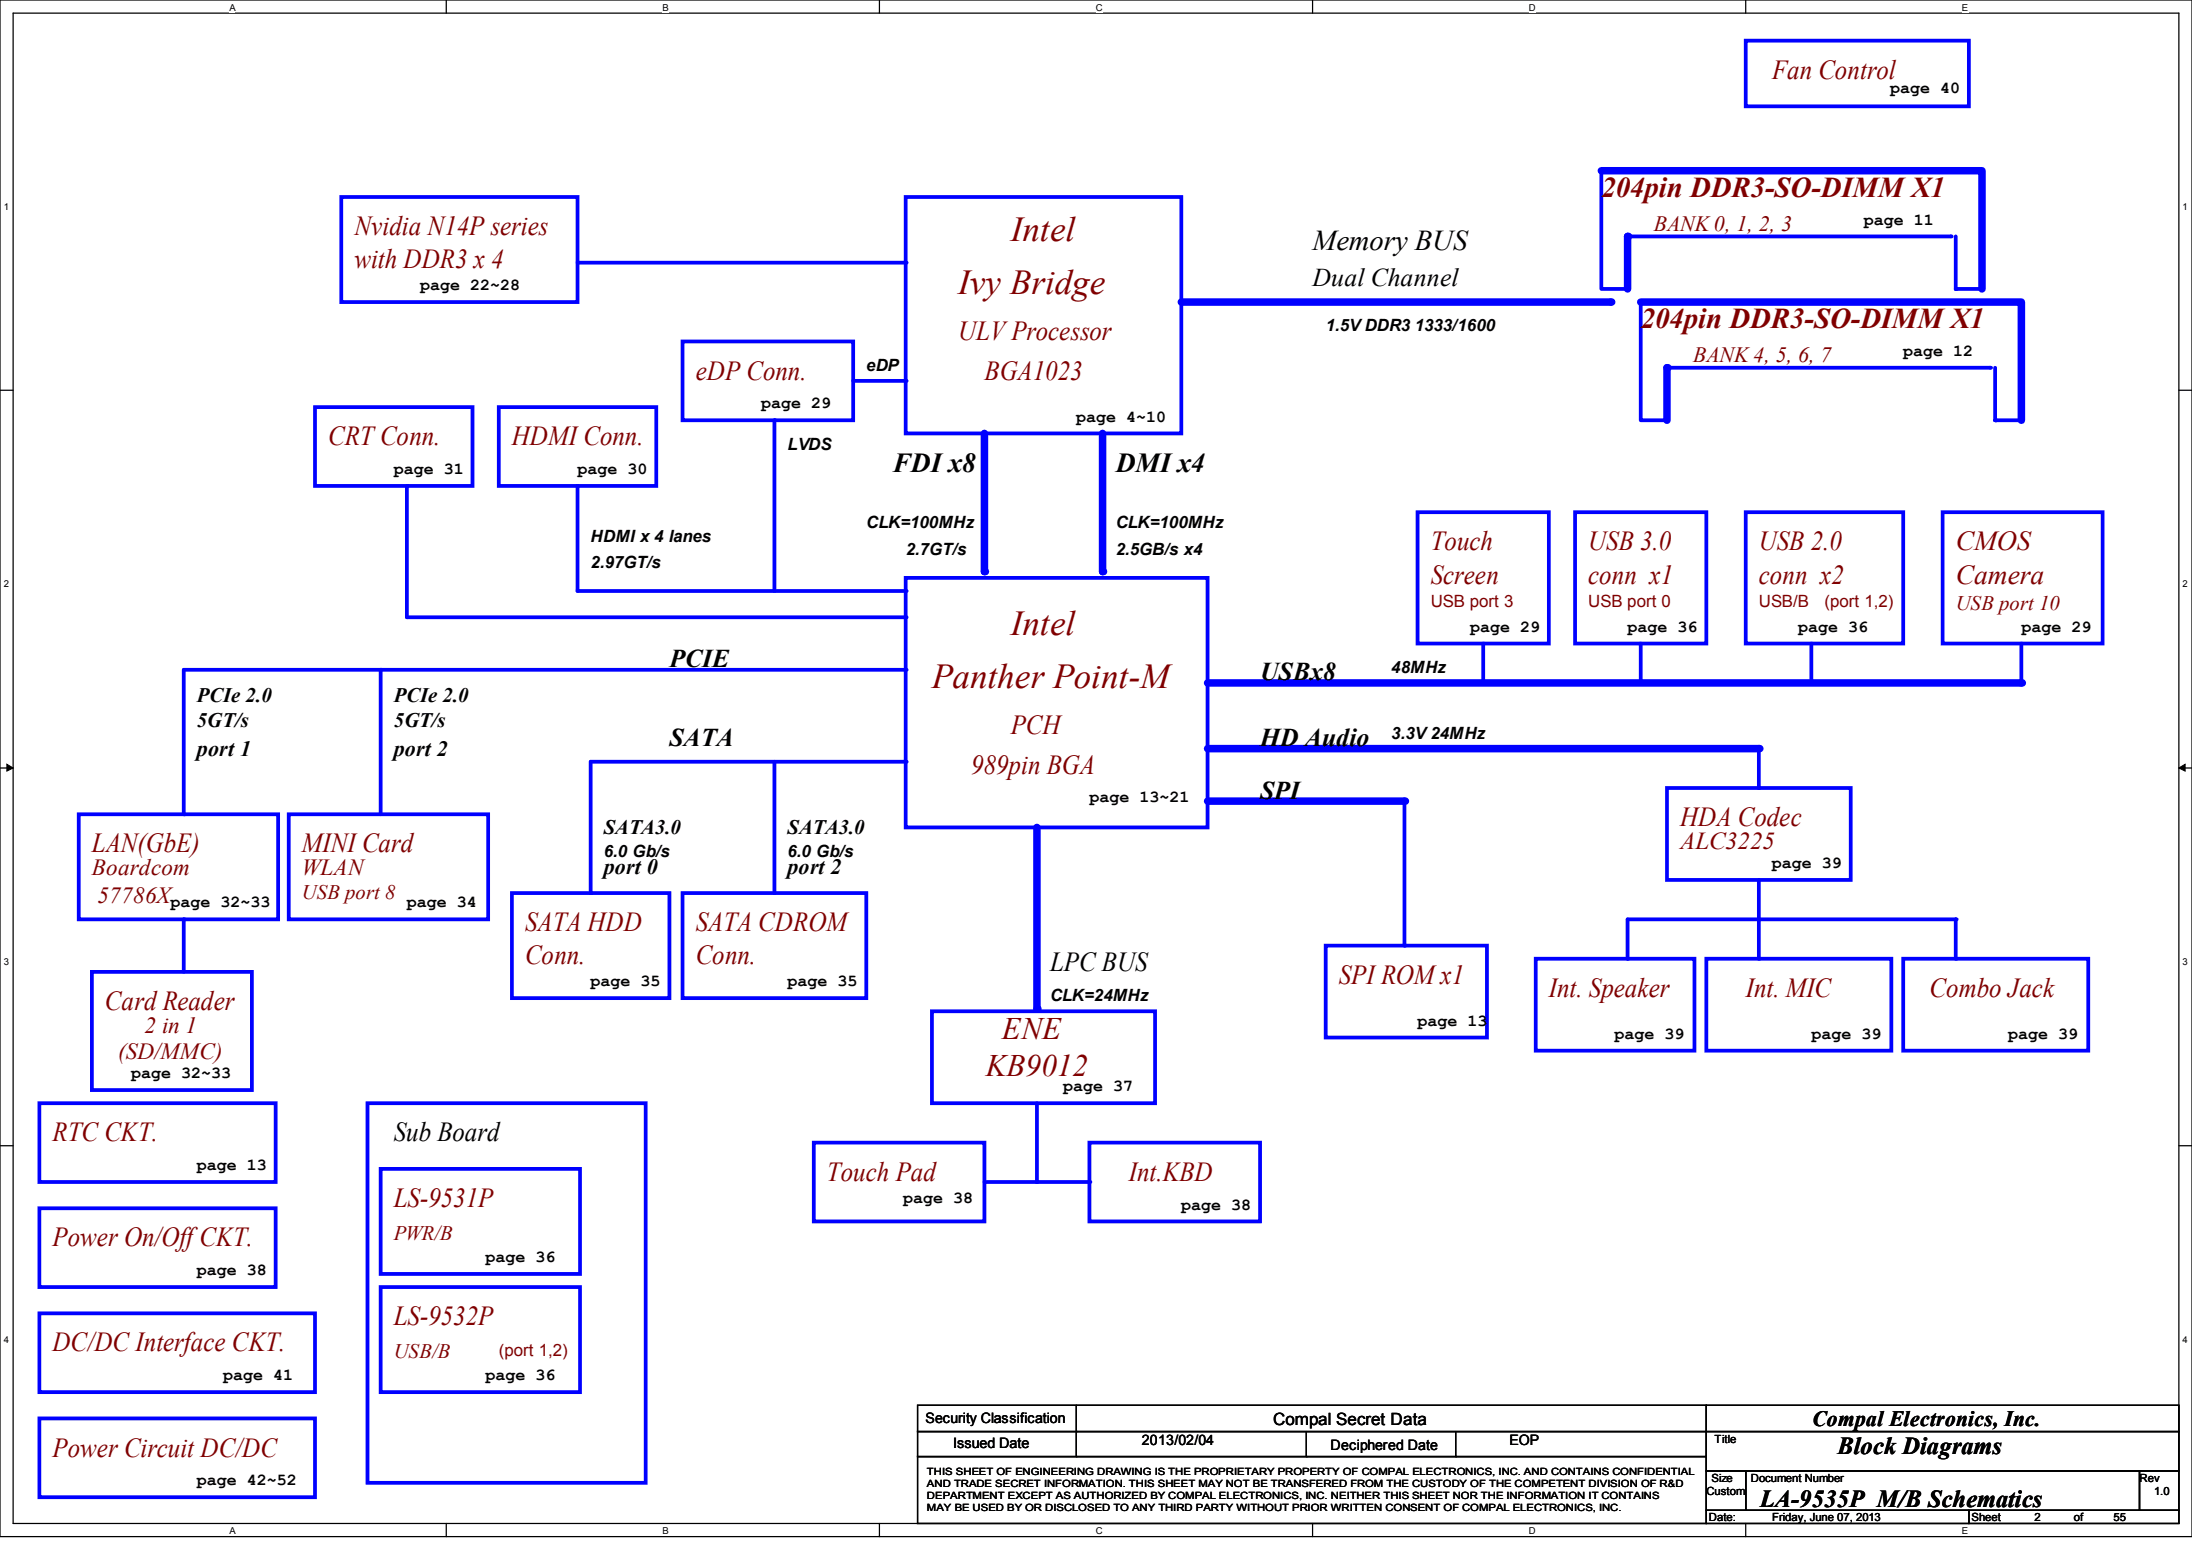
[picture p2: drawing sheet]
<svg xmlns="http://www.w3.org/2000/svg" width="297mm" height="210mm" viewBox="0 0 297 210" stroke-linecap="round" stroke-linejoin="round" font-family="sans-serif">
<path d="M0 0h296.9v208h-296.9zM1.8 1.8h293.3v204.4h-293.3z" fill="none" stroke="#000" stroke-width=".17"/>
<g fill="#fff">
<path d="M31.1 .3h.7v1.4h-.7z"/>
<path d="M31.1 206.5h.7v1.4h-.7z"/>
</g>
<path d="M60.5 0v1.8M60.5 206.2v1.8" fill="none" stroke="#000" stroke-width=".17"/>
<g fill="#fff">
<path d="M89.7 .3h.9v1.4h-.9z"/>
<path d="M89.7 206.5h.9v1.4h-.9z"/>
</g>
<path d="M119.1 0v1.8M119.1 206.2v1.8" fill="none" stroke="#000" stroke-width=".17"/>
<g fill="#fff">
<path d="M148.4 .3h1v1.4h-1z"/>
<path d="M148.4 206.5h1v1.4h-1z"/>
</g>
<path d="M177.8 0v1.8M177.8 206.2v1.8" fill="none" stroke="#000" stroke-width=".17"/>
<g fill="#fff">
<path d="M207.1 .3h.9v1.4h-.9z"/>
<path d="M207.1 206.5h.9v1.4h-.9z"/>
</g>
<path d="M236.5 0v1.8M236.5 206.2v1.8" fill="none" stroke="#000" stroke-width=".17"/>
<g fill="#fff">
<path d="M265.8 .3h.8v1.4h-.8z"/>
<path d="M265.8 206.5h.8v1.4h-.8z"/>
<path d="M.5 27.3h.7v1.4h-.7z"/>
<path d="M295.7 27.3h.6v1.4h-.6z"/>
<path d="M.5 78.3h.7v1.5h-.7z"/>
<path d="M295.7 78.3h.6v1.5h-.6z"/>
</g>
<path d="M0 52.8h1.8M295.1 52.8h1.8" fill="none" stroke="#000" stroke-width=".17"/>
<g fill="#fff">
<path d="M.5 129.5h.7v1.4h-.7z"/>
<path d="M295.7 129.5h.6v1.4h-.6z"/>
</g>
<path d="M0 104h1.8M295.1 104h1.8" fill="none" stroke="#000" stroke-width=".17"/>
<path d="M.9 103.5l.9 .5-.9 .4zM295.1 104l.9-.5v.9z" fill="#000" stroke="#000" stroke-width=".14"/>
<g fill="#fff">
<path d="M.5 180.6h.7v1.4h-.7z"/>
<path d="M295.7 180.6h.6v1.4h-.6z"/>
</g>
<path d="M0 155.1h1.8M295.1 155.1h1.8" fill="none" stroke="#000" stroke-width=".17"/>
<path d="M222.2 40.9v16h3.6M270.3 56.9h3.5" fill="none" stroke="#00f" stroke-width=".51"/>
<path d="M222.2 40.9h51.6v16" fill="none" stroke="#00f" stroke-width="1"/>
<circle cx="270.3" cy="56.9" r=".25" fill="#00f"/>
<path d="M225.8 49.8v7.1" fill="none" stroke="#00f" stroke-width="1"/>
<circle cx="225.8" cy="49.8" r=".51" fill="#00f"/>
<path d="M270.3 49.8v7.1" fill="none" stroke="#00f" stroke-width=".51"/>
<circle cx="270.3" cy="56.9" r=".25" fill="#00f"/>
<path d="M225.8 49.8h43.8" fill="none" stroke="#00f" stroke-width=".51"/>
<circle cx="269.6" cy="49.8" r=".25" fill="#00f"/>
<path d="M160 40.9h58.2" fill="none" stroke="#00f" stroke-width="1"/>
<circle cx="218.2" cy="40.9" r=".51" fill="#00f"/>
<path d="M216.9 23.1v16h3.6M264.9 39.1h3.6" fill="none" stroke="#00f" stroke-width=".51"/>
<path d="M216.9 23.1h51.6v16" fill="none" stroke="#00f" stroke-width="1"/>
<circle cx="264.9" cy="39.1" r=".25" fill="#00f"/>
<path d="M220.5 32v7.1" fill="none" stroke="#00f" stroke-width="1"/>
<circle cx="220.5" cy="32" r=".51" fill="#00f"/>
<path d="M264.9 32v7.1" fill="none" stroke="#00f" stroke-width=".51"/>
<circle cx="264.9" cy="39.1" r=".25" fill="#00f"/>
<path d="M220.5 32h43.7" fill="none" stroke="#00f" stroke-width=".51"/>
<circle cx="264.2" cy="32" r=".25" fill="#00f"/>
<path d="M115.6 51.6h7.1" fill="none" stroke="#00f" stroke-width=".51"/>
<circle cx="122.7" cy="51.6" r=".25" fill="#00f"/>
<path d="M236.5 69.3h21.3v17.8h-21.3zM245.4 87.1v5.4M220.5 124.5v5.3" fill="none" stroke="#00f" stroke-width=".51"/>
<circle cx="220.5" cy="129.8" r=".25" fill="#00f"/>
<path d="M238.3 124.5v5.3" fill="none" stroke="#00f" stroke-width=".51"/>
<circle cx="238.3" cy="129.8" r=".25" fill="#00f"/>
<path d="M213.4 69.3h17.7v17.8h-17.7zM263.1 69.3h21.7v17.8h-21.7zM273.8 87.1v5.4M225.8 106.7h24.9v12.4h-24.9zM208 129.8h21.5v12.4h-21.5z" fill="none" stroke="#00f" stroke-width=".51"/>
<circle cx="273.8" cy="92.5" r=".25" fill="#00f"/>
<path d="M222.2 87.1v5.4M231.1 129.8h25.1v12.4h-25.1z" fill="none" stroke="#00f" stroke-width=".51"/>
<path d="M163.6 101.3h74.7" fill="none" stroke="#00f" stroke-width="1"/>
<circle cx="238.3" cy="101.3" r=".51" fill="#00f"/>
<path d="M238.3 101.3v5.4" fill="none" stroke="#00f" stroke-width=".51"/>
<circle cx="238.3" cy="106.7" r=".25" fill="#00f"/>
<path d="M163.6 92.5h110.2" fill="none" stroke="#00f" stroke-width="1"/>
<circle cx="273.8" cy="92.5" r=".51" fill="#00f"/>
<path d="M163.6 108.5h26.6" fill="none" stroke="#00f" stroke-width="1"/>
<circle cx="190.2" cy="108.5" r=".51" fill="#00f"/>
<path d="M190.2 108.5v19.5M179.6 128h21.8v12.5h-21.8z" fill="none" stroke="#00f" stroke-width=".51"/>
<circle cx="190.2" cy="128" r=".25" fill="#00f"/>
<path d="M264.9 124.5v5.3" fill="none" stroke="#00f" stroke-width=".51"/>
<circle cx="264.9" cy="129.8" r=".25" fill="#00f"/>
<path d="M220.5 124.5h44.4M257.8 129.8h25.1v12.4h-25.1z" fill="none" stroke="#00f" stroke-width=".51"/>
<circle cx="264.9" cy="124.5" r=".25" fill="#00f"/>
<path d="M238.3 119.1v5.4" fill="none" stroke="#00f" stroke-width=".51"/>
<circle cx="238.3" cy="124.5" r=".25" fill="#00f"/>
<path d="M133.3 160h14.3" fill="none" stroke="#00f" stroke-width=".51"/>
<circle cx="147.6" cy="160" r=".25" fill="#00f"/>
<path d="M140.5 112v24.6" fill="none" stroke="#00f" stroke-width="1"/>
<circle cx="140.5" cy="136.6" r=".51" fill="#00f"/>
<path d="M140.5 149.4v10.6" fill="none" stroke="#00f" stroke-width=".51"/>
<circle cx="140.5" cy="160" r=".25" fill="#00f"/>
<path d="M104.9 103.1v17.8M92.5 120.9h24.8v14.2h-24.8zM126.2 136.9h30.3v12.5h-30.3zM110.2 154.7h23.1v10.7h-23.1zM147.6 154.7h23.1v10.7h-23.1z" fill="none" stroke="#00f" stroke-width=".51"/>
<circle cx="104.9" cy="120.9" r=".25" fill="#00f"/>
<path d="M80 103.1v17.8" fill="none" stroke="#00f" stroke-width=".51"/>
<circle cx="80" cy="120.9" r=".25" fill="#00f"/>
<path d="M10.7 110.2h27v14.3h-27zM24.9 124.5v7.1M69.3 120.9h21.4v14.2h-21.4z" fill="none" stroke="#00f" stroke-width=".51"/>
<circle cx="24.9" cy="124.5" r=".25" fill="#00f"/>
<path d="M24.9 90.7v19.5M5.3 149.4h32v10.6h-32zM49.8 149.4h37.7v51.3h-37.7zM51.6 158.2h27v14.3h-27zM5.3 177.8h37.4v10.7h-37.4zM5.3 163.6h32v10.6h-32zM51.6 174.2h27v14.3h-27zM5.3 192h37.4v10.7h-37.4z" fill="none" stroke="#00f" stroke-width=".51"/>
<circle cx="24.9" cy="110.2" r=".25" fill="#00f"/>
<path d="M236.5 5.5h30.2v8.9h-30.2zM122.7 78.2h40.9v33.8h-40.9zM12.4 131.6h21.7v16h-21.7z" fill="none" stroke="#00f" stroke-width=".51"/>
<path d="M149.4 58.7v18.7" fill="none" stroke="#00f" stroke-width="1"/>
<circle cx="149.4" cy="77.4" r=".51" fill="#00f"/>
<path d="M122.7 26.7h37.3v32h-37.3z" fill="none" stroke="#00f" stroke-width=".51"/>
<path d="M133.3 58.7v18.7" fill="none" stroke="#00f" stroke-width="1"/>
<circle cx="133.3" cy="77.4" r=".51" fill="#00f"/>
<path d="M78.2 80h44.5" fill="none" stroke="#00f" stroke-width=".51"/>
<circle cx="122.7" cy="80" r=".25" fill="#00f"/>
<path d="M104.9 56.9v23.1" fill="none" stroke="#00f" stroke-width=".51"/>
<circle cx="104.9" cy="56.9" r=".25" fill="#00f"/>
<path d="M55.1 83.6h67.6" fill="none" stroke="#00f" stroke-width=".51"/>
<circle cx="122.7" cy="83.6" r=".25" fill="#00f"/>
<path d="M78.2 35.6h44.5M92.5 46.2h23.1v10.7h-23.1zM192 69.3h17.8v17.8h-17.8zM200.9 87.1v5.4" fill="none" stroke="#00f" stroke-width=".51"/>
<circle cx="122.7" cy="35.6" r=".25" fill="#00f"/>
<path d="M78.2 65.8v14.2" fill="none" stroke="#00f" stroke-width=".51"/>
<circle cx="78.2" cy="65.8" r=".25" fill="#00f"/>
<path d="M67.6 55.1h21.3v10.7h-21.3zM55.1 65.8v17.8" fill="none" stroke="#00f" stroke-width=".51"/>
<circle cx="55.1" cy="65.8" r=".25" fill="#00f"/>
<path d="M46.2 26.7h32v14.2h-32zM42.7 55.1h21.3v10.7h-21.3zM80 103.1h42.7" fill="none" stroke="#00f" stroke-width=".51"/>
<circle cx="122.7" cy="103.1" r=".25" fill="#00f"/>
<path d="M24.9 90.7h97.8" fill="none" stroke="#00f" stroke-width=".51"/>
<circle cx="122.7" cy="90.7" r=".25" fill="#00f"/>
<path d="M51.6 90.7v19.5M39.1 110.2h27v14.3h-27z" fill="none" stroke="#00f" stroke-width=".51"/>
<circle cx="51.6" cy="90.7" r=".25" fill="#00f"/>
<g fill="none" stroke="#000" stroke-width=".17">
<path d="M124.3 190.2h106.8v3.6h-106.8zM124.3 193.8h106.8v3.4h-106.8zM124.3 197.2h106.8v9h-106.8zM145.8 193.8h.1M145.8 197.2h.1M145.8 190.2v7M177 197.2h.1M177 193.8v3.4M197.2 197.2h.1M197.2 193.8v3.4M231.1 190.2h64v3.6h-64zM231.1 193.8h64v5.3h-64z"/>
<path d="M231.1 199.1h5.4v5.4h-5.4zM236.5 199.1h53.3v5.4h-53.3zM289.8 199.1h5.3v5.4h-5.3zM231.1 204.5h35.6v1.7h-35.6zM266.7 204.5h28.4v1.7h-28.4z"/>
</g>
<g font-size="4.7" fill="#800000">
<text x="136.9" y="32.7">Intel</text>
<text x="129.8" y="39.8">Ivy Bridge</text>
<text x="136.9" y="86">Intel</text>
<text x="126.2" y="93.1">Panther Point-M</text>
</g>
<g font-size="4.2" fill="#800000">
<text x="135.7" y="140.7">ENE</text>
<text x="133.5" y="145.7">KB9012</text>
</g>
<g font-size="3.9" fill="#800000">
<text x="216.9" y="26.7">204pin DDR3-SO-DIMM X1</text>
<text x="222.2" y="44.4">204pin DDR3-SO-DIMM X1</text>
</g>
<text font-size="3.9" x="177.8" y="33.8">Memory BUS</text>
<g font-size="3.7" fill="#800000">
<text x="240" y="10.7">Fan Control</text>
<text x="48" y="31.8">Nvidia N14P series</text>
<text x="48" y="36.3">with DDR3 x 4</text>
<text x="129.8" y="46.1">ULV Processor</text>
<text x="94.2" y="51.4">eDP Conn.</text>
<text x="133.4" y="51.4">BGA1023</text>
<text x="44.5" y="60.3">CRT Conn.</text>
<text x="69.3" y="60.3">HDMI Conn.</text>
<text x="193.8" y="74.5">Touch</text>
<text x="215.1" y="74.5">USB 3.0</text>
<text x="238.3" y="74.5">USB 2.0</text>
<text x="264.9" y="74.5">CMOS</text>
<text x="193.8" y="79">Screen</text>
<text x="215.1" y="79">conn x1</text>
<text x="238.3" y="79">conn x2</text>
<text x="264.9" y="79">Camera</text>
<text x="136.9" y="99.4">PCH</text>
<text x="131.6" y="104.7">989pin BGA</text>
<text x="227.6" y="111.8">HDA Codec</text>
<text x="12.4" y="115.4">LAN(GbE)</text>
<text x="40.9" y="115.4">MINI Card</text>
<text x="71.1" y="126.1">SATA HDD</text>
<text x="71.1" y="130.6">Conn.</text>
<text x="94.2" y="126.1">SATA CDROM</text>
<text x="94.2" y="130.6">Conn.</text>
<text x="14.2" y="136.7">Card Reader</text>
<text x="181.4" y="133.2">SPI ROM x1</text>
<text x="209.8" y="135">Int. Speaker</text>
<text x="236.5" y="135">Int. MIC</text>
<text x="261.4" y="135">Combo Jack</text>
<text x="7.1" y="154.5">RTC CKT.</text>
<text x="112" y="159.8">Touch Pad</text>
<text x="152.9" y="159.8">Int.KBD</text>
<text x="53.3" y="163.4">LS-9531P</text>
<text x="7.1" y="168.7">Power On/Off CKT.</text>
<text x="53.3" y="179.4">LS-9532P</text>
<text x="7.1" y="183">DC/DC Interface CKT.</text>
<text x="7.1" y="197.2">Power Circuit DC/DC</text>
</g>
<g font-size="3.7">
<text x="120.9" y="63.9">FDI x8</text>
<text x="151.1" y="63.9">DMI x4</text>
<text x="142.2" y="131.4">LPC BUS</text>
<text x="53.3" y="154.5">Sub Board</text>
</g>
<g font-size="3.5">
<text x="177.8" y="38.8">Dual Channel</text>
<text x="90.7" y="90.3">PCIE</text>
<text x="170.7" y="92.1">USBx8</text>
<text x="90.7" y="101">SATA</text>
<text x="170.7" y="101">HD Audio</text>
<text x="170.7" y="108.1">SPI</text>
</g>
<text font-size="3.3" fill="#800000" x="227.6" y="115">ALC3225</text>
<g font-size="3.3">
<text x="248.9" y="196.9">Block Diagrams</text>
<text x="238.4" y="204">LA-9535P M/B Schematics</text>
</g>
<g font-size="3.1" fill="#800000">
<text x="12.4" y="118.4">Boardcom</text>
<text x="40.9" y="118.4">WLAN</text>
<text x="13.2" y="122.3">57786X</text>
<text x="16" y="143.3">(SD/MMC)</text>
<text x="19.6" y="139.8">2 in 1</text>
</g>
<g font-size="3" fill="#800000">
<text x="224" y="31.2">BANK 0, 1, 2, 3</text>
<text x="229.4" y="49">BANK 4, 5, 6, 7</text>
</g>
<g font-size="3">
<text x="26.7" y="102.4">port 1</text>
<text x="53.3" y="102.4">port 2</text>
<text x="81.8" y="118.4">port 0</text>
<text x="106.7" y="118.4">port 2</text>
<text x="245.5" y="193">Compal Electronics, Inc.</text>
</g>
<g font-size="2.8" fill="#800000">
<text x="264.9" y="82.6">USB port 10</text>
<text x="40.9" y="121.7">USB port 8</text>
<text x="53.3" y="167.9">PWR/B</text>
<text x="53.3" y="183.9">USB/B</text>
</g>
<g font-size="2.8">
<text x="26.7" y="95.1">PCIe 2.0</text>
<text x="53.3" y="95.1">PCIe 2.0</text>
<text x="26.7" y="98.4">5GT/s</text>
<text x="53.3" y="98.4">5GT/s</text>
<text x="81.8" y="112.9">SATA3.0</text>
<text x="106.7" y="112.9">SATA3.0</text>
</g>
<g font-size="2.3">
<text x="256" y="12.6">page 40</text>
<text x="252.5" y="30.4">page 11</text>
<text x="56.9" y="39.3">page 22~28</text>
<text x="179.6" y="44.9">1.5V DDR3 1333/1600</text>
<text x="117.3" y="50.2">eDP</text>
<text x="257.8" y="48.2">page 12</text>
<text x="103.1" y="55.3">page 29</text>
<text x="145.8" y="57.1">page 4~10</text>
<text x="53.3" y="64.2">page 31</text>
<text x="78.2" y="64.2">page 30</text>
<text x="106.7" y="60.9">LVDS</text>
<text x="117.3" y="71.5">CLK=100MHz</text>
<text x="151.1" y="71.5">CLK=100MHz</text>
<text x="80" y="76.9">2.97GT/s</text>
<text x="80" y="73.3">HDMI x 4 lanes</text>
<text x="122.7" y="75.1">2.7GT/s</text>
<text x="151.1" y="75.1">2.5GB/s x4</text>
<text x="199.1" y="85.5">page 29</text>
<text x="220.5" y="85.5">page 36</text>
<text x="243.6" y="85.5">page 36</text>
<text x="273.8" y="85.5">page 29</text>
<text x="188.5" y="91.1">48MHz</text>
<text x="188.5" y="100">3.3V 24MHz</text>
<text x="147.6" y="108.6">page 13~21</text>
<text x="81.8" y="116">6.0 Gb/s</text>
<text x="106.7" y="116">6.0 Gb/s</text>
<text x="240" y="117.5">page 39</text>
<text x="23.1" y="122.9">page 32~33</text>
<text x="55.1" y="122.9">page 34</text>
<text x="80" y="133.5">page 35</text>
<text x="106.7" y="133.5">page 35</text>
<text x="142.2" y="135.6">CLK=24MHz</text>
<text x="192" y="138.9">page 13</text>
<text x="218.7" y="140.6">page 39</text>
<text x="245.4" y="140.6">page 39</text>
<text x="272" y="140.6">page 39</text>
<text x="17.8" y="146">page 32~33</text>
<text x="144" y="147.7">page 37</text>
<text x="26.7" y="158.4">page 13</text>
<text x="122.3" y="162.9">page 38</text>
<text x="160" y="163.7">page 38</text>
<text x="26.7" y="172.6">page 38</text>
<text x="65.8" y="170.9">page 36</text>
<text x="30.2" y="186.9">page 41</text>
<text x="65.8" y="186.9">page 36</text>
<text x="172.5" y="193">Compal Secret Data</text>
<text x="26.7" y="201.1">page 42~52</text>
</g>
<g font-size="2.3" fill="#800000">
<text x="193.8" y="82.2">USB port 3</text>
<text x="215.1" y="82.2">USB port 0</text>
<text x="238.3" y="82.2">USB/B</text>
<text x="247.1" y="82.2">(port 1,2)</text>
<text x="67.6" y="183.6">(port 1,2)</text>
</g>
<g font-size="1.9">
<text x="125.4" y="192.7">Security Classification</text>
<text x="129.1" y="196.1">Issued Date</text>
<text x="154.7" y="195.6">2013/02/04</text>
<text x="180.2" y="196.3">Deciphered Date</text>
<text x="204.5" y="195.6">EOP</text>
</g>
<g font-size="1.5">
<text x="232.3" y="195.4">Title</text>
<text x="231.2" y="202.4">Custom</text>
<text x="231.8" y="200.6">Size</text>
<text x="237.2" y="200.6">Document Number</text>
<text x="289.8" y="200.6">Rev</text>
<text x="291.8" y="202.4">1.0</text>
<text x="231.5" y="205.9">Date:</text>
<text x="240" y="205.9">Friday, June 07, 2013</text>
<text x="267.1" y="205.9">Sheet</text>
<text x="275.6" y="205.9">2</text>
<text x="280.9" y="205.9">of</text>
<text x="286.3" y="205.9">55</text>
</g>
<g font-size="1.4">
<text x="125.6" y="199.7">THIS SHEET OF ENGINEERING DRAWING IS THE PROPRIETARY PROPERTY OF COMPAL ELECTRONICS, INC. AND CONTAINS CONFIDENTIAL</text>
<text x="125.6" y="201.3">AND TRADE SECRET INFORMATION. THIS SHEET MAY NOT BE TRANSFERED FROM THE CUSTODY OF THE COMPETENT DIVISION OF R&amp;D</text>
<text x="125.6" y="202.9">DEPARTMENT EXCEPT AS AUTHORIZED BY COMPAL ELECTRONICS, INC. NEITHER THIS SHEET NOR THE INFORMATION IT CONTAINS</text>
<text x="125.6" y="204.6">MAY BE USED BY OR DISCLOSED TO ANY THIRD PARTY WITHOUT PRIOR WRITTEN CONSENT OF COMPAL ELECTRONICS, INC.</text>
</g>
<g font-size="1.3">
<text x="31.1" y="1.4">A</text>
<text x="89.7" y="1.4">B</text>
<text x="148.4" y="1.4">C</text>
<text x="207.1" y="1.4">D</text>
<text x="265.8" y="1.4">E</text>
<text x=".5" y="28.4">1</text>
<text x="295.7" y="28.4">1</text>
<text x=".5" y="79.5">2</text>
<text x="295.7" y="79.5">2</text>
<text x=".5" y="130.6">3</text>
<text x="295.7" y="130.6">3</text>
<text x=".5" y="181.8">4</text>
<text x="295.7" y="181.8">4</text>
<text x="31.1" y="207.7">A</text>
<text x="89.7" y="207.7">B</text>
<text x="148.4" y="207.7">C</text>
<text x="207.1" y="207.7">D</text>
<text x="265.8" y="207.7">E</text>
</g>
</svg>
